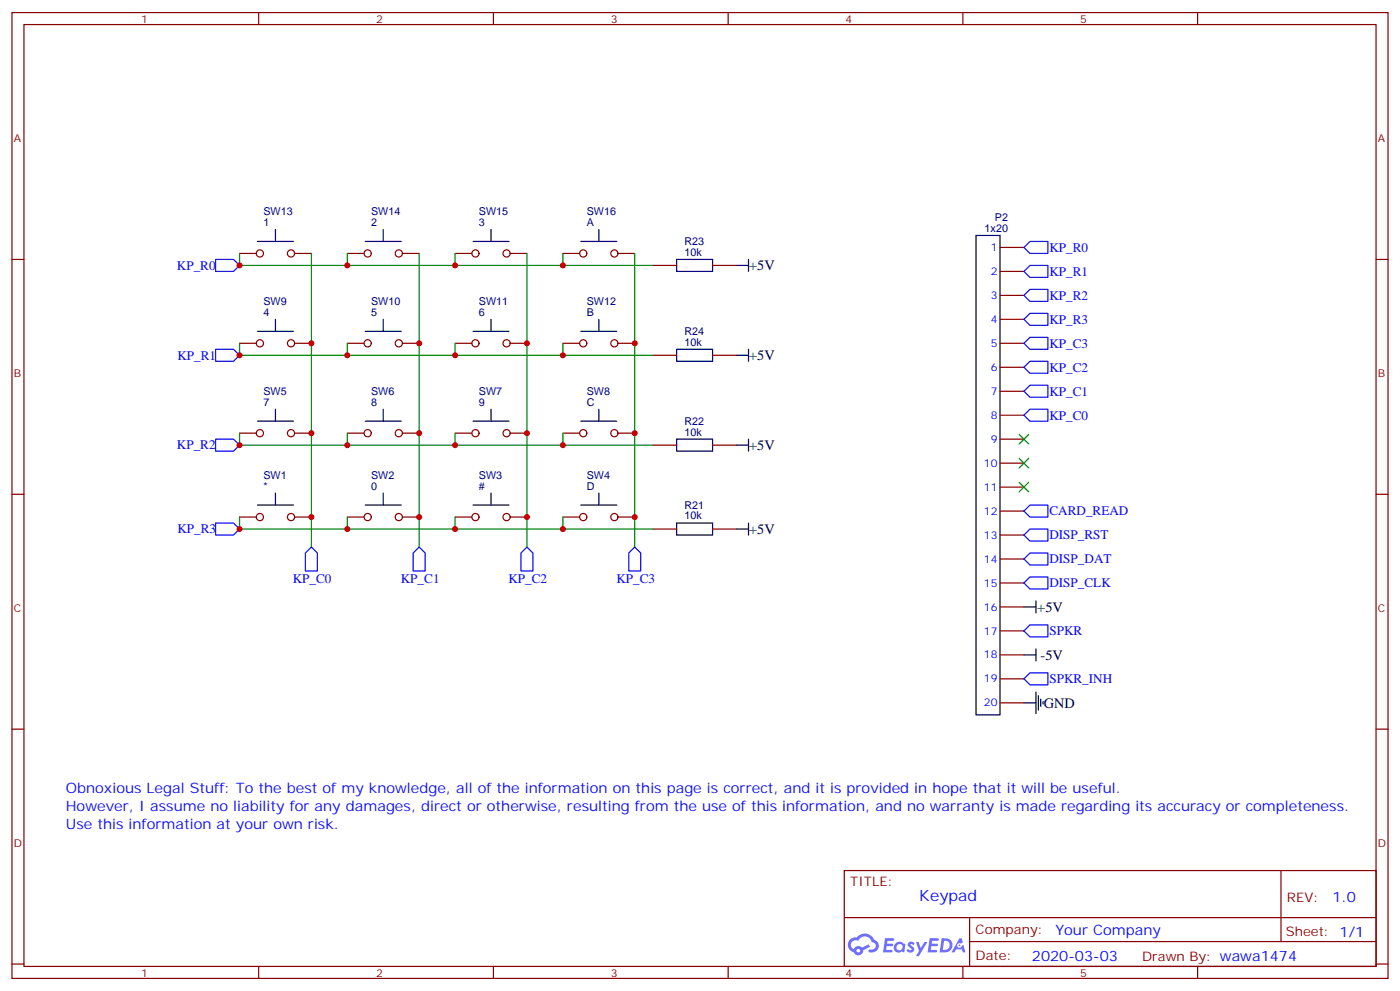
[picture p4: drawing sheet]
<svg xmlns="http://www.w3.org/2000/svg" width="412mm" height="292mm" viewBox="0 0 412 292" stroke-linecap="round" stroke-linejoin="round" font-family="sans-serif">
<g fill="none" stroke="#870000" stroke-width=".35">
<path d="M3.5 3.7h405.4v284.3h-405.4zM7.1 7.2h398.2v277.3h-398.2zM76.2 3.7v3.5M145.3 3.7v3.5M214.5 3.7v3.5M283.6 3.7v3.5M352.8 3.7v3.5M3.5 76.4h3.6M405.3 76.4h3.6M3.5 145.5h3.6M405.3 145.5h3.6M3.5 214.7h3.6"/>
<path d="M405.3 214.7h3.6M248.7 256.3h156.6v28.2h-156.6zM377.3 256.3v20.9M248.7 270.1h156.5M285.6 277.2h119.6M285.6 270.1v14.2M3.5 283.8h3.6M76.2 284.5v3.5M145.3 284.5v3.5M214.5 284.5v3.5M283.6 284.5v3.5M352.8 284.5v3.5"/>
<path d="M405.3 283.8h3.6"/>
</g>
<g fill="#5487ff">
<path d="M267.7 277.5a1.22 1.22 0 0 1 1.7 .2l-.4 .6a.47 .47 0 0 0-.3-.4 .47 .47 0 0 0-.5 .2l.1 .2a1.14 1.14 0 0 1 .8 1.8 1.14 1.14 0 0 1-1.9 0l-.2-.2 .5-.6 .7 .5a.29 .29 0 0 0 .3-.3 .29 .29 0 0 0-.2-.3 1.04 1.04 0 0 1-.6-1.7z"/>
<path d="M260.7 276.2h2.4l.3 .2-.2 .5-1.8 .1-.1 .8h1.5l.3 .4-.3 .4h-1.6l-.2 1.1h1.7l.2 .3-.2 .3-2.6 .1z"/>
<path d="M273.8 276.2h2.4l.3 .2-.1 .5-1.8 .1-.2 .8h1.6l.3 .4-.4 .4-1.6-.1-.1 1.1 1.7 .1 .2 .3-.2 .3-2.6 .1z"/>
<path d="M282.6 276.2h.7l.3 1.3-.6 .3a.69 .69 0 0 0-1 .3 .69 .69 0 0 0 .4 .9 .69 .69 0 0 0 .9-.6l.5-.2 .6 2.2h-.8l-.2-.9h-1.8l-.5 .9h-.8z"/>
<path d="M269.8 277.3h.8l.6 1.8 1.1-1.8h.9l-2.6 4.2h-.8l.9-1.5z"/>
<path d="M277.4 276.2l-.6 4.2h1.3a2.11 2.11 0 0 0 2.5-2.1 2.11 2.11 0 0 0-2.5-2.1zM278.1 277a1.39 1.39 0 0 1 1.7 1.4 1.39 1.39 0 0 1-1.8 1.2h-.3z"/>
<path d="M263.7 277.8a1.54 1.54 0 0 0-.1 2.2 1.54 1.54 0 0 0 2.2 .1l.6 .3 .3-2.3-.2-.3h-.4a1.49 1.49 0 0 0-2.4 0zM264 278.8a.94 .94 0 0 1 1.8 0 .94 .94 0 0 1-1.8 0z"/>
<path d="M250.4 276.6a2.18 2.18 0 0 0 1.1 3.7 1.44 1.44 0 0 0 1.6 .9 1.44 1.44 0 0 0 1.2-1.4l2-1.1-.5-.7-1.9 1a1.47 1.47 0 0 0-2.4 .4 1.39 1.39 0 0 1-.7-1.9 1.39 1.39 0 0 1 2-.5 2.12 2.12 0 0 1 2.2-1.3 2.12 2.12 0 0 1 1.9 1.7 1.14 1.14 0 0 1 1.1 1.4 1.14 1.14 0 0 1-1.7 .7 .43 .43 0 0 0-.5 .4 .43 .43 0 0 0 .4 .5 1.98 1.98 0 0 0 2.5-1.2 1.98 1.98 0 0 0-1.2-2.6 3.1 3.1 0 0 0-5.3-.6l-.9 .1zM252.3 279.9a.55 .55 0 0 1 1.1 0 .55 .55 0 0 1-1.1 0z"/>
<circle cx="282.6" cy="278.3" r=".26"/>
</g>
<g fill="none" stroke="#000" stroke-width=".35">
<path d="M75.8 71.1h10.6M81.1 67.6v3.5M107.6 71.1h10.6M112.9 67.6v3.5M139.3 71.1h10.6M144.6 67.6v3.5M171.1 71.1h10.6M176.4 67.6v3.5M199.3 76.4h10.6v3.5h-10.6zM217 78.1h3.5M220.5 76.4v3.5M287.5 69.3h7.1v141.1h-7.1z"/>
<path d="M75.8 97.5h10.6M81.1 94v3.5M107.6 97.5h10.6M112.9 94v3.5M139.3 97.5h10.6M144.6 94v3.5M171.1 97.5h10.6M176.4 94v3.5M199.3 102.8h10.6v3.6h-10.6zM217 104.6h3.5M220.5 102.8v3.6M75.8 124h10.6"/>
<path d="M81.1 120.5v3.5M107.6 124h10.6M112.9 120.5v3.5M139.3 124h10.6M144.6 120.5v3.5M171.1 124h10.6M176.4 120.5v3.5M199.3 129.3h10.6v3.5h-10.6zM217 131.1h3.5M220.5 129.3v3.5M75.8 148.7h10.6M81.1 145.2v3.5"/>
<path d="M107.6 148.7h10.6M112.9 145.2v3.5M139.3 148.7h10.6M144.6 145.2v3.5M171.1 148.7h10.6M176.4 145.2v3.5M199.3 154h10.6v3.5h-10.6zM217 155.8h3.5M220.5 154v3.5M301.6 178.7h3.6M305.2 176.9v3.5M301.6 192.8h3.6"/>
<path d="M305.2 191v3.6M301.6 206.9h3.6M305.2 203.7v6.4M305.9 204.8v4.2M306.6 205.8v2.2M307.3 206.6v.7"/>
</g>
<g fill="none" stroke="#870000" stroke-width=".35">
<path d="M70.6 74.6h4.9M86.8 74.6h4.9M102.3 74.6h4.9M118.5 74.6h5M134.1 74.6h4.9M150.3 74.6h4.9M165.8 74.6h4.9M182 74.6h5M192.3 78.1h7M209.9 78.1h7.1M294.6 72.8h7M294.6 79.9h7"/>
<path d="M294.6 87h7M294.6 94h7M70.6 101.1h4.9M86.8 101.1h4.9M102.3 101.1h4.9M118.5 101.1h5M134.1 101.1h4.9M150.3 101.1h4.9M165.8 101.1h4.9M182 101.1h5M192.3 104.6h7M209.9 104.6h7.1"/>
<path d="M294.6 101.1h7M294.6 108.1h7M294.6 115.2h7M70.6 127.5h4.9M86.8 127.5h4.9M102.3 127.5h4.9M118.5 127.5h5M134.1 127.5h4.9M150.3 127.5h4.9M165.8 127.5h4.9M182 127.5h5M192.3 131.1h7"/>
<path d="M209.9 131.1h7.1M294.6 122.2h7M294.6 129.3h7M294.6 136.3h7M70.6 152.2h4.9M86.8 152.2h4.9M102.3 152.2h4.9M118.5 152.2h5M134.1 152.2h4.9M150.3 152.2h4.9M165.8 152.2h4.9M182 152.2h5"/>
<path d="M192.3 155.8h7M209.9 155.8h7.1M294.6 143.4h7M294.6 150.5h7M294.6 157.5h7M294.6 164.6h7M294.6 171.6h7M294.6 178.7h7M294.6 185.7h7M294.6 192.8h7M294.6 199.8h7M294.6 206.9h7"/>
<circle cx="76.6" cy="74.6" r="1.06"/>
<circle cx="85.7" cy="74.6" r="1.06"/>
<circle cx="108.3" cy="74.6" r="1.06"/>
<circle cx="117.5" cy="74.6" r="1.06"/>
<circle cx="140.1" cy="74.6" r="1.06"/>
<circle cx="149.2" cy="74.6" r="1.06"/>
<circle cx="171.8" cy="74.6" r="1.06"/>
<circle cx="181" cy="74.6" r="1.06"/>
<circle cx="76.6" cy="101.1" r="1.06"/>
<circle cx="85.7" cy="101.1" r="1.06"/>
<circle cx="108.3" cy="101.1" r="1.06"/>
<circle cx="117.5" cy="101.1" r="1.06"/>
<circle cx="140.1" cy="101.1" r="1.06"/>
<circle cx="149.2" cy="101.1" r="1.06"/>
<circle cx="171.8" cy="101.1" r="1.06"/>
<circle cx="181" cy="101.1" r="1.06"/>
<circle cx="76.6" cy="127.5" r="1.06"/>
<circle cx="85.7" cy="127.5" r="1.06"/>
<circle cx="108.3" cy="127.5" r="1.06"/>
<circle cx="117.5" cy="127.5" r="1.06"/>
<circle cx="140.1" cy="127.5" r="1.06"/>
<circle cx="149.2" cy="127.5" r="1.06"/>
<circle cx="171.8" cy="127.5" r="1.06"/>
<circle cx="181" cy="127.5" r="1.06"/>
<circle cx="76.6" cy="152.2" r="1.06"/>
<circle cx="85.7" cy="152.2" r="1.06"/>
<circle cx="108.3" cy="152.2" r="1.06"/>
<circle cx="117.5" cy="152.2" r="1.06"/>
<circle cx="140.1" cy="152.2" r="1.06"/>
<circle cx="149.2" cy="152.2" r="1.06"/>
<circle cx="171.8" cy="152.2" r="1.06"/>
<circle cx="181" cy="152.2" r="1.06"/>
</g>
<g fill="none" stroke="#00f" stroke-width=".35">
<path d="M63.5 76.4h5.3l1.8 1.7-1.8 1.8h-5.3zM303.4 78.1h5.3v3.6h-5.3l-1.8-1.8zM303.4 71.1h5.3v3.5h-5.3l-1.8-1.8zM303.4 99.3h5.3v3.5h-5.3l-1.8-1.7zM303.4 92.3h5.3v3.5h-5.3l-1.8-1.8zM303.4 85.2h5.3v3.5h-5.3l-1.8-1.7zM63.5 102.8h5.3l1.8 1.8-1.8 1.8h-5.3zM303.4 106.4h5.3v3.5h-5.3l-1.8-1.8zM303.4 113.4h5.3v3.5h-5.3l-1.8-1.7zM63.5 129.3h5.3l1.8 1.8-1.8 1.7h-5.3zM303.4 120.5h5.3v3.5h-5.3l-1.8-1.8zM63.5 154h5.3l1.8 1.8-1.8 1.7h-5.3z"/>
<path d="M303.4 155.8h5.3v3.5h-5.3l-1.8-1.8zM303.4 148.7h5.3v3.5h-5.3l-1.8-1.7zM90 162.8l1.7-1.8 1.8 1.8v5.3h-3.5zM121.7 162.8l1.8-1.8 1.7 1.8v5.3h-3.5zM153.5 162.8l1.7-1.8 1.8 1.8v5.3h-3.5zM185.2 162.8l1.8-1.8 1.7 1.8v5.3h-3.5zM303.4 162.8h5.3v3.5h-5.3l-1.8-1.7zM303.4 169.9h5.3v3.5h-5.3l-1.8-1.8zM303.4 184h5.3v3.5h-5.3l-1.8-1.8zM303.4 198.1h5.3v3.5h-5.3l-1.8-1.8z"/>
</g>
<g fill="none" stroke="#008700" stroke-width=".35">
<path d="M70.6 74.6v3.5h95.2v-3.5M91.7 74.6v86.4M102.3 74.6v3.5M123.5 74.6v86.4M134.1 74.6v3.5M155.2 74.6v86.4M165.8 78.1h26.5M187 74.6v86.4M70.6 101.1v3.5h95.2v-3.5M102.3 101.1v3.5M134.1 101.1v3.5M165.8 104.6h26.5"/>
<path d="M70.6 127.5v3.6h95.2v-3.6M102.3 127.5v3.6M134.1 127.5v3.6M165.8 131.1h26.5M70.6 152.2v3.6h95.2v-3.6M102.3 152.2v3.6M134.1 152.2v3.6M165.8 155.8h26.5"/>
</g>
<g fill="#c00">
<circle cx="91.7" cy="152.2" r=".88"/>
<circle cx="91.7" cy="127.5" r=".88"/>
<circle cx="91.7" cy="101.1" r=".88"/>
<circle cx="123.5" cy="152.2" r=".88"/>
<circle cx="123.5" cy="127.5" r=".88"/>
<circle cx="123.5" cy="101.1" r=".88"/>
<circle cx="155.2" cy="152.2" r=".88"/>
<circle cx="155.2" cy="127.5" r=".88"/>
<circle cx="155.2" cy="101.1" r=".88"/>
<circle cx="187" cy="152.2" r=".88"/>
<circle cx="187" cy="127.5" r=".88"/>
<circle cx="187" cy="101.1" r=".88"/>
<circle cx="102.3" cy="155.8" r=".88"/>
<circle cx="134.1" cy="155.8" r=".88"/>
<circle cx="102.3" cy="131.1" r=".88"/>
<circle cx="134.1" cy="131.1" r=".88"/>
<circle cx="102.3" cy="104.6" r=".88"/>
<circle cx="134.1" cy="104.6" r=".88"/>
<circle cx="102.3" cy="78.1" r=".88"/>
<circle cx="134.1" cy="78.1" r=".88"/>
<circle cx="70.6" cy="78.1" r=".88"/>
<circle cx="70.6" cy="104.6" r=".88"/>
<circle cx="70.6" cy="131.1" r=".88"/>
<circle cx="70.6" cy="155.8" r=".88"/>
<circle cx="165.8" cy="155.8" r=".88"/>
<circle cx="165.8" cy="131.1" r=".88"/>
<circle cx="165.8" cy="104.6" r=".88"/>
<circle cx="165.8" cy="78.1" r=".88"/>
</g>
<g fill="#c00" stroke="#008700" stroke-width=".35">
<path d="M300.2 144.8l2.8-2.8zM300.2 142l2.8 2.8z"/>
<path d="M300.2 137.8l2.8-2.9zM300.2 134.9l2.8 2.9z"/>
<path d="M300.2 130.7l2.8-2.8zM300.2 127.9l2.8 2.8z"/>
</g>
<text font-size="4.6" fill="#00f" x="270.8" y="265.3">Keypad</text>
<g font-size="4.2">
<text x="220.7" y="79.5">+5V</text>
<text x="220.7" y="106">+5V</text>
<text x="220.7" y="132.4">+5V</text>
<text x="220.7" y="157.1">+5V</text>
<text x="305.6" y="180.1">+5V</text>
<text x="306.5" y="194.2">-5V</text>
<text x="307.5" y="208.3">GND</text>
</g>
<g font-size="4.2" fill="#00f">
<text x="19.4" y="233.4">Obnoxious Legal Stuff: To the best of my knowledge, all of the information on this page is correct, and it is provided in hope that it will be useful.</text>
<text x="19.4" y="238.7">However, I assume no liability for any damages, direct or otherwise, resulting from the use of this information, and no warranty is made regarding its accuracy or completeness.</text>
<text x="19.4" y="243.9">Use this information at your own risk.</text>
<text x="392.5" y="265.6">1.0</text>
<text x="310.9" y="275.1">Your Company</text>
<text x="304" y="282.9">2020-03-03</text>
</g>
<g font-size="3.9" fill="#00f">
<text x="309.1" y="74.1">KP_R0</text>
<text x="52.1" y="79.4">KP_R0</text>
<text x="309.1" y="81.2">KP_R1</text>
<text x="309.1" y="88.2">KP_R2</text>
<text x="309.1" y="95.3">KP_R3</text>
<text x="52.2" y="105.9">KP_R1</text>
<text x="309.1" y="102.3">KP_C3</text>
<text x="309.1" y="109.4">KP_C2</text>
<text x="309.1" y="116.4">KP_C1</text>
<text x="309.1" y="123.5">KP_C0</text>
<text x="52.1" y="132.3">KP_R2</text>
<text x="309.1" y="151.7">CARD_READ</text>
<text x="52.2" y="157">KP_R3</text>
<text x="309.1" y="158.8">DISP_RST</text>
<text x="309.1" y="165.8">DISP_DAT</text>
<text x="86.2" y="171.5">KP_C0</text>
<text x="118.1" y="171.5">KP_C1</text>
<text x="149.7" y="171.5">KP_C2</text>
<text x="181.6" y="171.5">KP_C3</text>
<text x="309.1" y="172.9">DISP_CLK</text>
<text x="309.1" y="187">SPKR</text>
<text x="309.1" y="201.1">SPKR_INH</text>
</g>
<g font-size="3.9" fill="#800">
<text x="250.5" y="260.9">TITLE:</text>
<text x="379.1" y="265.6">REV:</text>
<text x="287.4" y="275.1">Company:</text>
<text x="378.7" y="275.7">Sheet: 1/1</text>
<text x="287.4" y="282.8">Date:</text>
<text x="336.4" y="282.8">Drawn By: wawa1474</text>
</g>
<g font-size="3.2" fill="#800">
<text x="41.6" y="6.7">1</text>
<text x="110.8" y="6.7">2</text>
<text x="179.9" y="6.7">3</text>
<text x="249.1" y="6.7">4</text>
<text x="318.2" y="6.7">5</text>
<text x="4.1" y="41.8">A</text>
<text x="405.9" y="41.8">A</text>
<text x="4.1" y="110.9">B</text>
<text x="405.9" y="110.9">B</text>
<text x="4.1" y="180.1">C</text>
<text x="405.9" y="180.1">C</text>
<text x="4.1" y="249.2">D</text>
<text x="405.9" y="249.2">D</text>
<text x="41.6" y="287.5">1</text>
<text x="110.8" y="287.5">2</text>
<text x="179.9" y="287.5">3</text>
<text x="249.1" y="287.5">4</text>
<text x="318.2" y="287.5">5</text>
</g>
<g font-size="3.2" fill="#000080">
<text x="77.6" y="63.3">SW13</text>
<text x="109.3" y="63.3">SW14</text>
<text x="141.1" y="63.3">SW15</text>
<text x="172.8" y="63.3">SW16</text>
<text x="293" y="65.1">P2</text>
<text x="77.6" y="66.5">1</text>
<text x="109.3" y="66.5">2</text>
<text x="141.1" y="66.5">3</text>
<text x="172.8" y="66.5">A</text>
<text x="290.1" y="68.3">1x20</text>
<text x="201.6" y="75.3">10k</text>
<text x="201.6" y="72.1">R23</text>
<text x="77.6" y="89.8">SW9</text>
<text x="109.3" y="89.8">SW10</text>
<text x="141.1" y="89.8">SW11</text>
<text x="172.8" y="89.8">SW12</text>
<text x="77.6" y="93">4</text>
<text x="109.3" y="93">5</text>
<text x="141.1" y="93">6</text>
<text x="172.8" y="93">B</text>
<text x="201.6" y="101.8">10k</text>
<text x="201.6" y="98.6">R24</text>
<text x="77.6" y="119.4">7</text>
<text x="77.6" y="116.2">SW5</text>
<text x="109.3" y="119.4">8</text>
<text x="109.3" y="116.2">SW6</text>
<text x="141.1" y="119.4">9</text>
<text x="141.1" y="116.2">SW7</text>
<text x="172.8" y="119.4">C</text>
<text x="172.8" y="116.2">SW8</text>
<text x="201.6" y="125.1">R22</text>
<text x="201.6" y="128.2">10k</text>
<text x="77.6" y="140.9">SW1</text>
<text x="109.3" y="140.9">SW2</text>
<text x="141.1" y="140.9">SW3</text>
<text x="172.8" y="140.9">SW4</text>
<text x="77.6" y="144.1">*</text>
<text x="109.3" y="144.1">0</text>
<text x="141.1" y="144.1">#</text>
<text x="172.8" y="144.1">D</text>
<text x="201.6" y="149.8">R21</text>
<text x="201.6" y="152.9">10k</text>
</g>
<g font-size="3.2" fill="#00f">
<text x="291.8" y="73.9">1</text>
<text x="291.8" y="81">2</text>
<text x="291.8" y="88">3</text>
<text x="291.8" y="95.1">4</text>
<text x="291.8" y="102.1">5</text>
<text x="291.8" y="109.2">6</text>
<text x="291.8" y="116.2">7</text>
<text x="291.8" y="123.3">8</text>
<text x="291.8" y="130.4">9</text>
<text x="289.8" y="137.4">10</text>
<text x="289.8" y="144.5">11</text>
<text x="289.8" y="151.5">12</text>
<text x="289.8" y="158.6">13</text>
<text x="289.8" y="165.6">14</text>
<text x="289.8" y="172.7">15</text>
<text x="289.8" y="179.7">16</text>
<text x="289.8" y="186.8">17</text>
<text x="289.8" y="193.9">18</text>
<text x="289.8" y="200.9">19</text>
<text x="289.8" y="208">20</text>
</g>
</svg>
